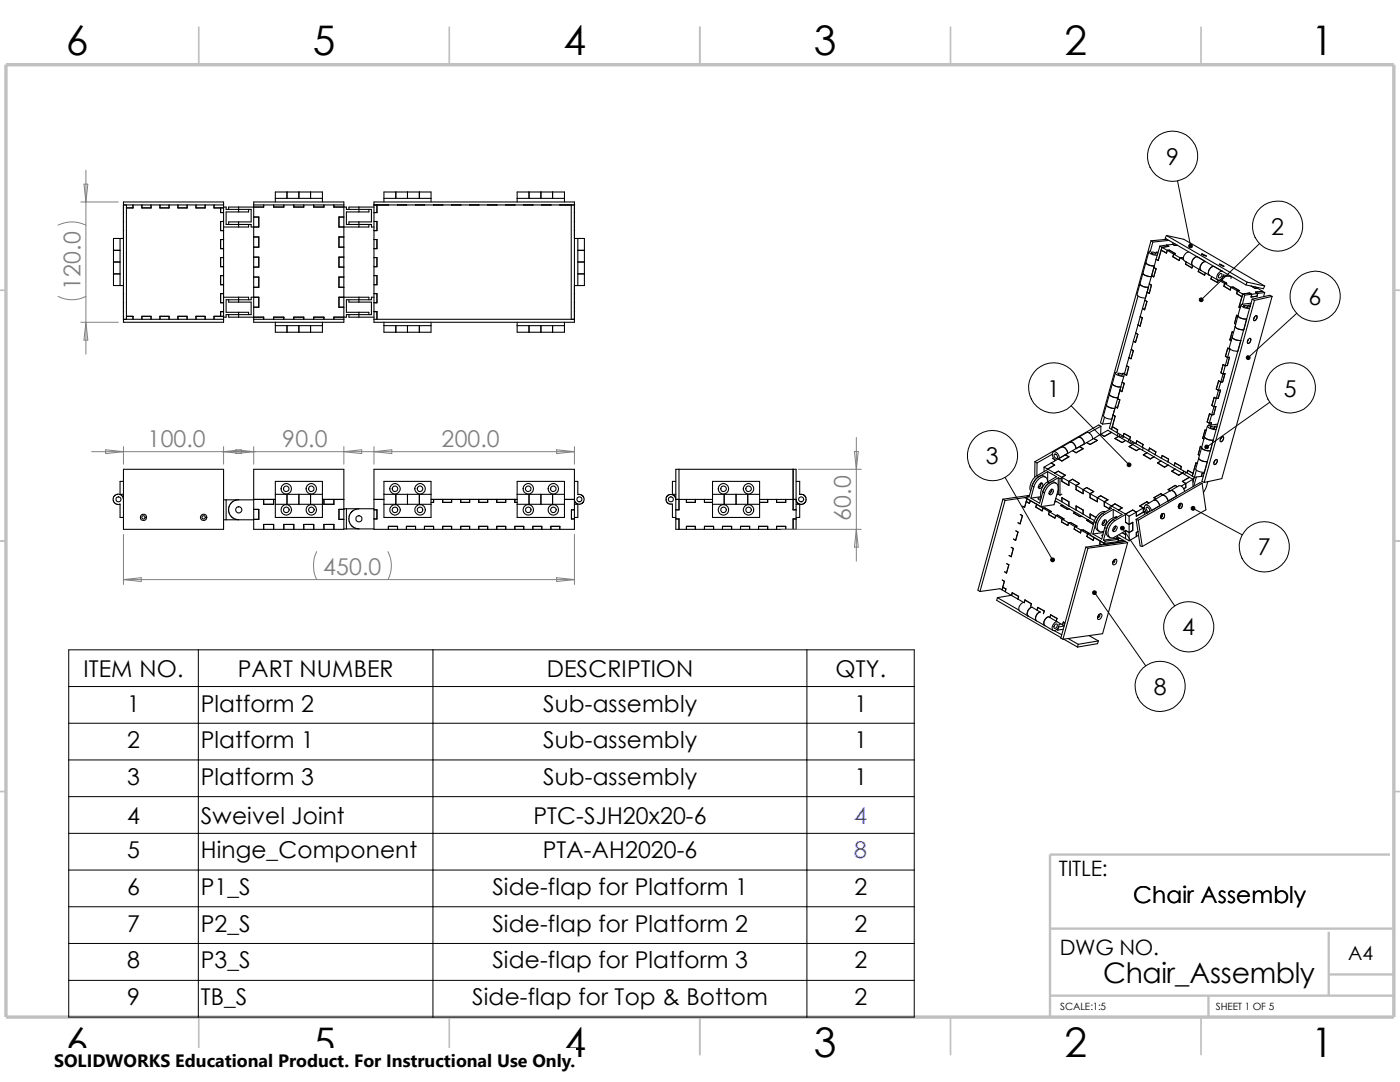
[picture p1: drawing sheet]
<svg xmlns="http://www.w3.org/2000/svg" width="279mm" height="216mm" viewBox="0 0 279 216" stroke-linecap="round" stroke-linejoin="round" font-family="sans-serif">
<g fill="none" stroke="#c0c0c0" stroke-width=".34">
<path d="M39.7 5.4v7.5M89.7 5.4v7.5M139.7 5.4v7.5M189.7 5.4v7.5M239.7 5.4v7.5M-.1 57.9h1.3M278.2 57.9h1.2M-.1 107.9h1.3M278.2 107.9h1.2M-.1 157.9h1.3M278.2 157.9h1.2M39.7 202.9v7.5"/>
<path d="M89.7 202.9v7.5M139.7 202.9v7.5M189.7 202.9v7.5M239.7 202.9v7.5"/>
</g>
<path d="M277.4 170.5h-67.9v32.4M209.5 198.7h68.7M209.5 185.3h68.4M241.2 198.7v4.2M265.2 194.4h13M265.2 185.9v12.8" fill="none" stroke="#c0c0c0" stroke-width=".47"/>
<path d="M1.2 12.9h277v190h-277z" fill="none" stroke="#c0c0c0" stroke-width=".68" stroke-linecap="butt"/>
<g fill="none" stroke="#000" stroke-width=".21">
<path d="M54.9 39.6v.7M54.9 39.6h9.4M57.3 38.3v1.3zM59.6 38.3v1.3zM62 38.3v1.3zM64.3 39.6v-1.3h-9.4v1.3M64.3 39.6v.7M76.6 39.6v.7M76.6 39.6h9.4M79 38.3v1.3zM81.3 38.3v1.3zM83.7 38.3v1.3z"/>
<path d="M86 39.6v.7M86 39.6v-1.3h-9.4v1.3M103.2 39.6v.7M103.2 39.6h9.4M105.6 38.3v1.3zM107.9 38.3v1.3zM110.3 38.3v1.3zM112.6 39.6v-1.3h-9.4v1.3M112.6 39.6v.7M22.6 50h1.4zM22.6 54.7h1.4zM22.6 52.3h1.4z"/>
<path d="M24 47.6h-1.4v9.4h1.4M24 47.6v9.4M24 57h.6M24 47.6h.6M24.6 40.3h20v24h-20zM24.6 40.9h20M24.6 58.6h.1M24.6 46h.1M24.6 44.2h.1M24.6 42.4h.1M24.6 41.5h.1M25.2 40.9v22.8"/>
<path d="M26.5 40.9v.6h-1.3M28.3 40.9v.6h1.8v-.6M31.9 40.9v.6h1.8v-.6M35.5 40.9v.6h1.8v-.6M39.1 40.9v.6h1.8v-.6M42.7 40.9v.6h1.9M44 41.5v.9h.6M44.6 41.3h.5v.5h5v2.5h-2.5M44.6 45.3h3M44.6 59.3h3M44.6 44.2h-.6v1.8h.6M44.6 47.8h-.6v1.8h.6"/>
<path d="M44.6 51.4h-.6v1.8h.6M44.6 55h-.6v1.8h.6M44.6 58.6h-.6v1.8h.6M45.6 59.8v.5h2M47.6 59.3h2v.5M47.6 41.3h-2v.5M47.6 42.3h-2.5v2.5h5v.5h1.5v-2h-1M47.6 41.3v1M47.6 44.3v1M47.6 59.3v1M47.6 44.3h-2v.5M49.6 41.8v.5h-2"/>
<path d="M49.6 44.8v.5h-2M50.6 40.3h18v24h-18zM50.6 47.3h1v2h-1M50.6 51.3h1v2h-1M50.6 55.3h1v2h-1M50.6 40.9h18M52.6 40.9v.4h-5M54.6 40.9v.4h2v-.4M58.6 40.9v.4h2v-.4M62.6 40.9v.4h2v-.4M66.6 40.9v.4h2.5v.5h5v2.5h-2.5M68.6 43.3h-1v2h4"/>
<path d="M68.6 47.3h-1v2h1M68.6 51.3h-1v2h1M68.6 55.3h-1v2h1M69.6 59.8v.5h2M71.6 59.3h2v.5M71.6 42.3h-2.5v2.5h5v.5h.5M71.6 59.3h-4v2h1M71.6 41.3h3M71.6 41.3v1M71.6 44.3v1M71.6 59.3v1M71.6 41.3h-2v.5"/>
<path d="M71.6 44.3h-2v.5M73.6 41.8v.5h-2M73.6 44.8v.5h-2M74.6 40.3h40v24h-40zM74.6 59.3h-.5v.5h-5v2.5h2.5M74.6 44.2h.6v1.8h-.6M74.6 47.8h.6v1.8h-.6M74.6 51.4h.6v1.8h-.6M74.6 55h.6v1.8h-.6M74.6 58.6h.6v1.8h-.6M74.6 40.9h40.1M75.2 40.9v1.5h-.6"/>
<path d="M114 40.9v22.8M114.6 57h.7M114.6 47.6h.7M114.6 58.6h.1M114.6 46h.1M114.6 44.2h.1M114.6 42.4h.1M115.3 52.3h1.3zM115.3 47.6v9.4M115.3 50h1.3zM115.3 47.6h1.3v9.4h-1.3M115.3 54.7h1.3z"/>
<path d="M227.1 59.1l-4.2 15.2-.3 .2a1.99 1.99 0 0 0 1.7 .6M227.5 56.6a1.79 1.79 0 0 0 1.7 .7M227.5 56.6a1.73 1.73 0 0 0 1.7 .7M227.5 56.6l-.6 2.2a1.79 1.79 0 0 0 1.7 .7l.6-2.2M228.1 54.5a1.99 1.99 0 0 0 1.7 .7M228.1 54.5a1.79 1.79 0 0 0 1.7 .7M228.1 54.5l-.6 2.1M228.5 59.9l.4 .3-.5 1.6-.4-.2M228.5 59.9l-1 3.3M228.7 52.4a1.58 1.58 0 0 0 1.7 .6M228.7 52.4a1.62 1.62 0 0 0 1.7 .6M228.7 52.4l-.6 2.1"/>
<path d="M228.9 58.3l-.4 1.6M229.3 50.2l-.6 2.2M229.4 56.6l.4 .3-.4 1.6-.5-.2M229.4 56.6l-.5 1.7M229.7 48l.4 .3M229.7 48l-10.1 36.4 .4 .2M229.8 50.3a.7 .7 0 0 1 .9 .4 .67 .67 0 0 1-.9-.4zM229.8 55l-.4 1.6M230.1 48.3l-.5 1.8-.3 .1a1.59 1.59 0 0 0 1.7 .7M230.3 53.4l.4 .2-.4 1.6-.5-.2M230.3 53.4l-.5 1.6M230.4 53l-.6 2.2"/>
<path d="M230.7 51.7l.4 .3M230.7 51.7l-.4 1.7M231.1 50.3h-.4l.4 .2M231.5 49.1l.4 .3M231.5 49.1l-.8 2.6M231.7 49.9l1.1 .6 .2-.5M231.7 49.9l-.6 2.1M231.9 49.4l1.1 .6M231.9 49.4l-.2 .5M231.9 49.4l-.8 2.6M232.8 47l16.1 9.3M232.8 47l3.5 .8 16.1 9.3"/>
<path d="M232.8 47l-.3 .5 16.2 9.4M232.8 48.9l.5 .2-1.4 .3M232.8 48.9l-1.3 .2M232.9 47.8l-3.2 .2M233 50l.3-.1 1.3 .7-.4 .1M233 50l1.2 .7M233.3 48l-3.2 .3M234 48.8l-1.2 .1M234 48.8l.4 .2 .5-.1M234.1 48.5v.3M234.2 50.7l1.3 .7M234.2 50.7l-.1 .5 1.2 .8 .2-.6"/>
<path d="M234.5 48.7l-.5 .1M235.5 51.4l.7 .1M235.5 51.4l.7 .5M236.7 52.2l-.1 .5 1.3 .8 .1-.5M237.3 50.3a1.17 1.17 0 0 0-.9 1.8l1.6 .9M238 53l1.7 1M238.9 51.2a1.22 1.22 0 0 0-.9 1.8M238.9 51.2l1.7 1M238.9 51.2a1.2 1.2 0 0 0-.9 1.8M239.3 53.7l-.2 .5 1.3 .7 .1-.4M239.7 54l1.6 .9M239.8 50.7l1 .4z"/>
<path d="M240.6 52.2a1.22 1.22 0 0 0-.9 1.8M241.3 54.9l1.7 1M241.8 55.2l-.1 .5 1.3 .7 .1-.5M242.3 53.2l1.6 .9a1.16 1.16 0 0 0-.8 1.8l1.3 .7M242.3 53.2a1.19 1.19 0 0 0-1 1.7M242.3 53.2a1.17 1.17 0 0 0-1 1.7M243.3 52.7l1 .5zM243.5 54.7l.1-.1a.46 .46 0 0 1 .3 .5 .46 .46 0 0 1-.6 .4l-.1-.4zM243.5 55.8l1.3 .7-.4 .1M244.1 55.2h.1M244.1 55.2l-.2 .6M244.4 56.6l1.3 .7"/>
<path d="M244.4 56.6l-.1 .5 1.2 .8 .2-.6M245.5 55l-1.4 .2M245.7 57.3h.4l1.3 .7h-.5M245.7 57.3l1.2 .7M245.7 55.2l-1.5-.3-.2 .5-.7 .5M245.7 55.2h.1M245.7 55.2v.4M246.9 58l1.1 .7M246.9 58l-.1 .6 1.1 .6M247.9 59.2l-.6 2.1M248 58.7l1.4-.2 .4 .2M248 58.7l-.1 .5"/>
<path d="M248 58.7l.4 .2M248 58.7l-.7 2.6M248.4 58.9l-.5 1.8M248.7 56.9l3.4 .7 .3-.5M248.9 56.3l3.5 .8M248.9 56.3l-.2 .6M249.7 57.1l.8 .5 .4-.1M249.8 58.7l-1.4 .2M249.9 59.7l.5 .2M249.9 59.7l-10 36.4 .4 .2M250.4 59.9l-10.1 36.4M250.5 57.2l1.9 1.2"/>
<path d="M251 58.5l-1.2 .2M251 58.5l-.1 .6-1.2 .2 .1-.6M252 58.1l-1.4 .2 .4 .2M252.4 58.4l-1.4 .1M252.4 58.4l-.2 .8M253.9 59.1l-3.5 .8M253.9 59.1l-10.1 36.4-3.5 .8M253.9 59.1l-.5-.2-3.5 .8M24.6 63.7h20M24.6 63.1h.1M24.6 62.2h.1M24.6 60.4h.1"/>
<path d="M25.2 63.1h1.3v.6M28.3 63.7v-.6h1.8v.6M31.9 63.7v-.6h1.8v.6M35.5 63.7v-.6h1.8v.6M39.1 63.7v-.6h1.8v.6M44.6 62.2h-.6v.9M44.6 63.1h-1.9v.6M45.6 62.8v.5h2M47.6 62.3h2v.5M47.6 60.3h2.5v2.5h-5v.5h-.5M47.6 63.3h5v.4M47.6 62.3v1"/>
<path d="M50.6 61.3h1v-2h-1.5v.5h-5v2.5h2.5M50.6 63.7h18M54.6 63.7v-.4h2v.4M54.9 64.3v.7M54.9 65h9.4M54.9 65v1.3h9.4v-1.3M57.3 65v1.3zM58.6 63.7v-.4h2v.4M59.6 65v1.3zM62 65v1.3zM62.6 63.7v-.4h2v.4M64.3 64.3v.7"/>
<path d="M69.6 62.8v.5h2M71.6 60.3h2.5v2.5h-5v.5h-2.5v.4M71.6 62.3v1M71.6 63.3h3M71.6 62.3h2v.5M74.6 62.2h.6v1.5M74.6 63.7h40M76.6 64.3v.7M76.6 65h9.4M76.6 65v1.3h9.4v-1.3M79 65v1.3zM81.3 65v1.3z"/>
<path d="M83.7 65v1.3zM86 64.3v.7M103.2 64.3v.7M103.2 65h9.4M103.2 65v1.3h9.4v-1.3M105.6 65v1.3zM107.9 65v1.3zM110.3 65v1.3zM112.6 64.3v.7M114.6 62.2h.1M114.6 60.4h.1M221.4 78.7a1.79 1.79 0 0 0 1.7 .7"/>
<path d="M221.4 78.7l-1.2 4.2a1.58 1.58 0 0 0 1.7 .7l.7-2.4M221.4 78.7a1.99 1.99 0 0 0 1.7 .7M222 76.5a1.62 1.62 0 0 0 1.7 .7M222 76.5l-.6 2.2M222 76.5a1.79 1.79 0 0 0 1.7 .7M222.6 74.4l-.6 2.1M223.1 79.5l.4 .3-.5 1.6-.4-.2M223.1 79.5l-.5 1.7M223.1 74.5a.61 .61 0 0 1 .9 .3 .67 .67 0 0 1-.9-.3zM223.5 77.9l-.4 1.6M223.7 77.2l-.6 2.2M223.9 76.3l.5 .2-.5 1.6-.4-.2"/>
<path d="M223.9 76.3l-.4 1.6M224.4 74.6l-.5 1.7M224.5 74.5h-.5l.4 .2M224.8 73l.5 .2-.5 1.7-.4-.3M224.8 73l-.4 1.6M225.3 71.4l-.5 1.6M225.8 69.7l.4 .3-.5 1.6-.4-.2M225.8 69.7l-.5 1.7M226.2 68.1l-.4 1.6M226.7 66.5l.4 .2-.5 1.6-.4-.2M226.7 66.5l-.5 1.6M227.1 64.8l-.4 1.7"/>
<path d="M227.5 63.2l.5 .2-.5 1.7-.4-.3M227.5 63.2l-.4 1.6M242.7 79.5l-.4-.2-.4 1.6 .4 .3 .4-.1-.5 1.6-.4 .1M242.7 79.5l-.9 3.3M243.2 77.9h.4l-.5 1.6h-.4M243.2 77.9l-.5 1.6M243.6 76.2l-.4 1.7M243.6 76.2l-.4-.2-.5 1.6 .5 .3M244.1 74.6l.4-.1-.5 1.7h-.4M244.1 74.6l-.5 1.6M244.5 73l-.4 1.6M244.5 73l-.4-.3-.4 1.7 .4 .2"/>
<path d="M245 71.3l-.5 1.7M245 71.3h.4l-.5 1.6-.4 .1M245.4 69.7l-.4 1.6M245.4 69.7l-.4-.2-.4 1.6 .4 .2M245.4 69.6v.1M245.5 69.7h-.1M245.9 67.3a1.75 1.75 0 0 0 1.7 .6 2.25 2.25 0 0 1-1.7-.6zM246.2 66.3l-.3-.1-.5 1.6 .3 .2M246.5 65.2a1.86 1.86 0 0 0 1.7 .6M246.5 65.2l-1.2 4.2a1.72 1.72 0 0 0 1.8 .7l.5-2.2M246.5 65.2a1.76 1.76 0 0 0 1.7 .6M247.1 63a1.86 1.86 0 0 0 1.7 .7"/>
<path d="M247.1 63l-.6 2.2M247.1 63.1l-.3-.2-.4 1.7 .2 .1M247.1 63a1.87 1.87 0 0 0 1.7 .7M247.3 61.3l.2 .1M247.6 60.9l-.5 2.1M247.9 60.7l-.2 .1a1.54 1.54 0 0 0 1.7 .7M248.2 61a.73 .73 0 0 1 .9 .3 .67 .67 0 0 1-.9-.3zM248.8 63.7l-.6 2.1M249.1 67.7l-.1 .4zM249.2 67.7l.2-.2a.58 .58 0 0 1 .1 .6 .58 .58 0 0 1-.5 .4l-.1-.3zM249.4 67.5a.58 .58 0 0 1 .1 .6 .58 .58 0 0 1-.5 .4l-.1-.1M249.4 67.5l-.1 .1"/>
<path d="M249.4 61.1h.1M249.5 61.1h.1M249.6 60.8l-.6 .1 .5 .3M249.7 60.5l-1.8 .2M250.4 63.2l-.2 .3zM250.4 63.2l.3-.2a.58 .58 0 0 1 .1 .6 .58 .58 0 0 1-.6 .4v-.5zM250.6 63a.46 .46 0 0 1 .3 .5 .46 .46 0 0 1-.3 .4l-.4 .1v-.2M24 98.6h.6M24.6 93.6h20v12h-20zM24.6 96.1h-.6v2.6M24.6 99.5l-.3-.6-.6-.3-.8 .2-.3 .7v.4l.3 .5 .6 .3 .5-.1v2.7h.6M44.6 99.7h6"/>
<path d="M45.1 99.7v4M47.6 99.7l-.7 .1-.8 .6-.4 .6-.1 .7 .1 .7 .6 .8 .6 .4 .7 .1M50.6 93.6h18v12h-18zM50.6 99.7h4.3M52.6 99.7v.9h2v-.9M54.9 98.6h9.4M54.9 98.6v-2.5h9.4v2.5M54.9 98.6v2M57.3 98.6v2zM59.6 98.6v2zM62 98.6v2zM64.3 98.6v2"/>
<path d="M64.3 99.7h4.3M64.6 99.7v.9h2v-.9M74.6 93.6h40v12h-40zM74.6 99.7h2M76.6 98.6h9.4M76.6 98.6v-2.5h9.4v2.5M76.6 98.6v2M79 98.6v2zM81.3 98.6v2zM83.7 98.6v2zM86 99.7h17.2M86 98.6v2"/>
<path d="M86.5 99.7v.5h-.5M88.3 99.7v.5h1.8v-.5M91.9 99.7v.5h1.8v-.5M95.5 99.7v.5h1.8v-.5M99.1 99.7v.5h1.8v-.5M102.7 99.7v.5h.5M103.2 98.6h9.4M103.2 98.6v-2.5h9.4v2.5M103.2 98.6v2M105.6 98.6v2zM107.9 98.6v2zM110.3 98.6v2z"/>
<path d="M112.6 98.6v2M112.6 99.7h2M114.6 96.1h.7v2.6l.9 .1 .3 .4 .1 .5-.2 .5-.7 .4-.7-.1-.2-.3-.2-.5M134.2 98.6h.7M134.9 93.6h24v12h-24zM134.9 96.1h-.7v2.6M135.5 93.6v8.1h-.6M137 99.7v.5h1.8v-.5M140.6 99.7v.5h1.6M142.2 99.7h-7.3l-.1-.5-.3-.4-.3-.1h-.6l-.6 .4-.1 .8 .5 .6h.8M142.2 98.6h9.4M142.2 98.6v-2.5h9.4v2.5"/>
<path d="M142.2 98.6v2M144.5 98.6v2zM146.9 98.6v2zM149.2 98.6v2zM151.6 98.6v2M153.2 99.7v.5h-1.6M155 99.7v.5h1.8v-.5M158.3 93.6v8.1h.6M158.9 96.1h.7v2.6l.3-.1 .5 .2 .5 .6-.1 .6-.5 .6-.4 .1-.6-.2-.4-.5v-.3h-7.3M200.2 99.6l-5 18.2 .4 .2M200.2 99.6l.4 .3M200.6 99.9l-5 18.1"/>
<path d="M205 99.5l-.4-.2 .3-.1-4.3 .7M205 99.5l.6 .4M205 99.5h.1M205 99.5l-.2 .6M205 99.5l-.5 1.8M205 99l-.1 .4 2.8 1.7M205.4 98.8l-5.2 .8M205.4 98.9l-.4 .1M205.6 99.9l-.2 .6-.6-.4M205.6 99.9l1.3 .7M205.6 99.9h.1M206 96.9l-.6 2.3-.4-.2"/>
<path d="M206 96.9l.3 .3M206.3 97.2l-.6 2.2M206.5 92.1l.5 .3M206.5 92.1v3.1M207 92.4l-.1 2.5M207 94.9l.3 .2M207 94.9a2.75 2.75 0 0 0-1.3 3.1M207.3 95.1l-.5 .4-.8 1.4M207.5 96.6l.3-.2a.57 .57 0 0 1 .3 .6 .57 .57 0 0 1-.5 .5h-.2l-.2-.2zM207.7 96.4l-.1 .6-.4 .3 .4-.4zM207.8 99.4h-.5l-.2 .1 .5 .3M207.8 99.1l-2.1 .3"/>
<path d="M208.1 98.2l.3 .2M208.1 98.2l-.6 2.2-1.8-1M208.4 93.2l.7 .4M208.4 93.2v.9M208.4 98.4a2.64 2.64 0 0 1 2.1-2 1.14 1.14 0 0 1 .6 1.6l-.7 2.7-2.7 .4M208.4 98.4l-.7 2.7M208.7 95.2a1.23 1.23 0 0 0-1.9 .4l-.8 1.3M209.1 96.1l.3 .3M209.1 93.6l-2.1 1.3M209.1 94.1l1.8 1-1.8 1M209.1 94.1l-1.8 1M209.1 94.1v2"/>
<path d="M209.1 93.6l1.4 .8M209.1 96.1a.94 .94 0 0 0-.6-1 .94 .94 0 0 0-1.2 .4l-.5 .6-.5 1.1M209.1 96.1a2.75 2.75 0 0 0-1.3 3.1M209.4 96.4l-.7 .7-.6 1.1M209.7 97.7l.2-.1a.52 .52 0 0 1 .4 .5 .52 .52 0 0 1-.5 .5l-.2 .1-.3-.3zM209.8 92.4l-1.4 .8M209.8 92.4l.7 .4-1.4 .8M209.9 97.6l-.2 .6-.3 .3 .3-.2zM210 90.7l.2 .6 .5 .6M210 91.4l.5 .3M210.4 90.6a.53 .53 0 0 1 .5 .3 .53 .53 0 0 1 0 .6l-.5-.3zM210.5 91.7v.3"/>
<path d="M210.5 94.4v.1M210.5 94.4l1.4 .8M210.5 94.4l.7-.4 1.4 .8-.7 .4M210.5 91.7h.1M210.6 99.9l.3 .2M210.7 99.4l1.2 .7M210.8 96.4a1.23 1.23 0 0 0-1.9 .4l-.8 1.4M211.2 95.3l-1.8 1.1M211.2 95.3v3.3M211.2 98.6l-.3 .2M211.2 95.3l.3 .2M211.2 98.6l.3 .2"/>
<path d="M211.5 95.5v3.3M211.9 89.2a1.22 1.22 0 0 1 1.2 1.3M211.9 89.2l-1.7 1M211.9 89.2a1.09 1.09 0 0 1 1.2 1.3M211.9 95.3l-.4 .2M211.9 98.6l-.4 .2M211.9 95.2v.9l1.4 .8v-.8M211.9 95.2l1.4 .9M212.6 90.8l-2.8 1.6M212.6 90.8l.7 .3-1.4 .9-.7-.4M213.1 90.5l-1.7 .9a1.11 1.11 0 0 0-1.3-1.2l-.1 .4-3 1.8M213.3 96.1l1.5 .8"/>
<path d="M213.3 96.1l.7-.5 1.4 .9-.6 .4M213.5 88.3a1.13 1.13 0 0 1 1.3 1.2M213.5 88.3l-1.6 .9M213.5 88.3a1.21 1.21 0 0 1 1.3 1.2M214 89.9l-1.4 .9M214.8 96.9v.8l1.4 .8v-.8M214.8 96.9l1.4 .8M215.2 87.3a1.13 1.13 0 0 1 1.2 1.3M215.2 87.3l1.7-1a1.22 1.22 0 0 1 1.2 1.3M215.2 87.3l-1.7 1M215.2 87.3a1.21 1.21 0 0 1 1.2 1.3M215.4 89.1l.8 .4-1.4 .8-.8-.4"/>
<path d="M215.4 89.1l-1.4 .8M216.2 97.7l1.4 .8M216.2 97.7l.7-.4 1.4 .8-.7 .4M216.4 88.6l-1.6 .9M216.9 88.3l-1.5 .8M217.6 98.5v.8l1.4 .8v-.8M217.6 98.5l1.4 .8M218.3 87.5l-1.4 .8M218.3 87.5l.7 .4-1.4 .8-.7-.4M219 99.3l1.4 .8M219 99.3l.7-.4 1.4 .8-.7 .4M219.7 86.7l-1.4 .8"/>
<path d="M219.7 85l-.4-.2-12.8 7.3M219.7 85l-2.4 1.4M219.7 85v1.7M220.4 83.2l-.4 1.4M220.8 80.8a1.79 1.79 0 0 0 1.7 .7 1.99 1.99 0 0 1-1.7-.7zM221.7 84.5l-1.7 .1M221.8 86.3l-1.4 .8-.7-.4M221.8 86.3l2.8 1.6M221.8 86.3l-.7-.4-1.4 .8M222 85.1l1.1 .7-.2 .5M222.5 83.1l-.4-.3-.7 2.6 1.5 .9M222.5 83.1l-.5 2"/>
<path d="M222.5 83.1l-.7 2.6 .2-.6M222.9 86.3l2.5 1.5M223.1 86.4l-.1 .6M223.2 87.1l-.7 .4 1.4 .8 .7-.4M223.5 86.7l-.1 .5M224 87l-.5 .2M224.2 87l.1-.5 1.3 .7-.2 .6M224.4 87.2l-.5 .3M224.6 87.9l1.5 .8M225.3 87.7l-.2 .5M225.4 87.8l1.3 .7M225.6 87.9l-.1 .5"/>
<path d="M226.1 88.7l-.8 .4 1.5 .8 .7-.4M226.1 88.7l1.4 .8M226.1 88.2l-.5 .3M226.5 88.4l-.5 .2M226.7 88.5l.2-.5 1.2 .7-.1 .5M226.7 88.5l2.5 1.5M227.5 89.5l1.4 .8M228.1 89.3l-.1 .5M228.9 90.3l-.7 .5 1.4 .8 .7-.5M228.9 90.3l1.4 .8M229.2 90l.2-.6 1.3 .8-.2 .5M229.2 90l1.3 .7"/>
<path d="M230.3 99.8a1.1 1.1 0 0 1 1.1 1.1 1.14 1.14 0 0 0-1.1-1.1zM230.3 91.1l1.4 .9M230.5 90.7l1.3 .7M231.7 92l-.7 .4 1.4 .8 .7-.4M231.7 92l1.4 .8M231.8 91.4l.1-.5 1.3 .7-.1 .6M231.8 91.4l1.3 .8M231.9 98.8a1.17 1.17 0 0 1 1.2 1.2M231.9 98.8l-3.3 2M231.9 98.8a1.19 1.19 0 0 1 1.2 1.2M232.1 98.8l-.4-.3-1.4 .8 .4 .3M233.1 92.2l1.3 .7"/>
<path d="M233.1 92.8l1.4 .8M233.6 97.9l1.6-1a1.14 1.14 0 0 1 1.2 1.1M233.6 97.9l-1.7 .9M233.6 97.9a1.1 1.1 0 0 1 1.2 1.1M233.6 97.9a1.07 1.07 0 0 1 1.2 1.1M234.4 92.9l.1-.5 1.3 .7-.2 .5M234.4 92.9l2.5 1.5M234.5 93.6l-.7 .4 1.4 .8 .8-.4M234.5 93.6l1.5 .8M234.8 99l-1.7 1M234.9 97.1l-.4-.2-1.4 .8 .5 .2M236 94.4l1.4 .8"/>
<path d="M236.2 94.2l-.3 .2M236.2 94l-.1 .5M236.6 94.2l-.2 .5M236.6 96.5l-.8 .5M236.6 96.5v.8l-.4 .2M236.9 94.4l.1-.5 1.1 .5M236.9 94.4l1.5 .8M237.4 95.2l-1.4 .9 .6 .4M237.4 95.2l.7 .4M238.1 95.6l-1.5 .9M238.1 95.6v1.5M238.2 95.9l-.1 .1"/>
<path d="M238.3 95.4l-.3 .2M238.3 95.2l-.2 1M238.7 92.4l-.7 2.6 .1-.6M238.7 92.4l.2 .1M238.7 92.4l-.6 2M238.8 95.2l-.5 1.8M238.8 93.8l-.4 1.4M239.2 91.4a1.81 1.81 0 0 0 1.8 .7 1.92 1.92 0 0 1-1.8-.7zM239.2 91.4l-.6 2.2a1.72 1.72 0 0 0 1.8 .6M239.8 95l-1.4 .2M239.8 89.3l-.6 2.1M239.8 89.2l-.2-.1-.5 1.6 .3 .1"/>
<path d="M239.8 89.3a1.75 1.75 0 0 0 1.8 .7M239.8 89.3a1.72 1.72 0 0 0 1.8 .7M239.9 96.4l-.4-.1-12.8 7.3M239.9 96.4l-12.7 7.4M239.9 96.4l.8 5.3-12.7 7.4M240.2 95h-.4M240.3 94.4l-.4 .1-.1 .5M240.4 87.2a1.86 1.86 0 0 0 1.7 .6M240.4 87.2a1.87 1.87 0 0 0 1.7 .6M240.4 87.2l-.6 2.1M240.7 85.9l-.2-.1-.5 1.7 .3 .1M241 85l-.6 2.2"/>
<path d="M241 96.1l-.3 1.3-.5 .9M241.3 84.9l-.3 .1a1.73 1.73 0 0 0 1.7 .7M241.3 84.4h.5l-.2 .4M241.3 84.4v.5M241.5 85.1a.73 .73 0 0 1 .9 .4 .67 .67 0 0 1-.9-.4zM241.8 82.8l-.5 1.6M241.8 82.8l-.4-.3-.5 1.7 .4 .2M242.1 87.8l-.5 2.2M242.4 91.9l-.1 .3zM242.5 91.9l.2-.2a.58 .58 0 0 1 .1 .6 .58 .58 0 0 1-.5 .4v-.5zM242.7 91.7h.1M242.7 91.7a.58 .58 0 0 1 .1 .6 .58 .58 0 0 1-.5 .4l-.1-.2"/>
<path d="M242.8 85.3h.1M242.8 85.3h-.1M242.9 85l-.5 .1 .4 .2M243 84.6l-1.7 .3M243.7 87.4l-.2 .3zM243.9 87.2l.1-.1a.58 .58 0 0 1 .1 .7 .58 .58 0 0 1-.6 .3v-.4zM243.9 87.2h.2a.61 .61 0 0 1-.6 .9v-.1M44.6 103.7h6M50.6 101.6h1v2h-1M52.6 105.6v-1h2v1M54.9 100.6h9.4M54.9 100.6v2.7h9.4v-2.7"/>
<path d="M56.6 105.6v-1h2v1M60.6 105.6v-1h2v1M64.6 105.6v-1h2v1M68.6 101.5h6M68.6 105.5h6M68.6 101.6h-1v2h1M69.1 101.5v4M71.6 101.5l-.7 .1-.8 .6-.4 .6-.1 .7 .1 .7 .6 .8 .6 .4 .7 .1M74.6 101.7h.6v1.8h-.6M76.6 100.6h9.4M76.6 100.6v2.7h9.4v-2.7M77.5 105.6v-.6h1.8v.6"/>
<path d="M81.1 105.6v-.6h1.8v.6M84.7 105.6v-.6h1.8v.6M88.3 105.6v-.6h1.8v.6M91.9 105.6v-.6h1.8v.6M95.5 105.6v-.6h1.8v.6M99.1 105.6v-.6h1.8v.6M102.7 105.6v-.6h1.8v.6M103.2 100.6h9.4M103.2 100.6v2.7h9.4v-2.7M106.3 105.6v-.6h1.8v.6M109.9 105.6v-.6h1.8v.6M114.6 100.6h.7"/>
<path d="M114.6 101.7h-.6v1.8h.6M115.3 100.6v2.7h-.7M134.2 100.6v2.7h.7M134.9 103.5h.6v2.1M137 105.6v-.6h1.8v.6M140.6 105.6v-.6h1.8v.6M142.2 100.6h9.4M142.2 100.6v2.7h9.4v-2.7M144.2 105.6v-.6h1.8v.6M147.8 105.6v-.6h1.8v.6M151.4 105.6v-.6h1.8v.6M155 105.6v-.6h1.8v.6"/>
<path d="M158.9 100.6h.7M158.9 103.5h-.6v2.1M159.6 100.6v2.7h-.7M199.1 119.3l4.3 2.5M199.1 119.3l-.2 .5 12.8 7.4M200 117.7l-.4-.2-4 .5M200 117.7l1.9 1.1M200 115.7l.4 .3M200.1 117.2l.6 .3-.1 .6M200.1 117.2l-.1 .5M200.4 116l-.3 1.2M200.4 116l-.4 1.7"/>
<path d="M200.9 112.5l.4 .2-.4 1.6-.4-.2M201.8 109.2l.4 .2-.4 1.7-.4-.3M201.8 118.8l-2.7 .5M201.9 118.8l.1-.5 1.3 .7-.1 .5M201.9 118.8l1.3 .7M202.7 105.9l.5 .3-.5 1.6-.4-.2M203.2 119.5l1.1 .7a1.24 1.24 0 0 0-.8 1.8l1.7 .9M203.6 102.7l.4 .2-.4 1.6-.4-.2M204.1 101l.4 .3M204.8 100.1l-.3 1.2M206.9 100.6h.1M206.9 100.6l-.2 .6 1.3 .7 .2-.5"/>
<path d="M206.9 100.6l1.3 .8M208.2 101.4l1.2 .7M208.2 101.4l.3-.1 1.3 .8h-.4M209.4 102.1l-.1 .6 1.2 .7 .2-.5M209.4 102.1l1.3 .8M210.7 102.9l2.5 1.4M210.7 102.9l.4-.1 1.2 .7-.3 .1-.2 .5 1.3 .8 .1-.6M210.9 100.1h-.4M210.9 100.1l1.2 .7M211.9 100.1v-.8l1.4 .8v.9M211.9 100.1l1.4 .9M212.1 100.8l-.4 .1 1.3 .7h.4"/>
<path d="M212.1 100.8l2.6 1.5M213.2 104.3l1.3 .8M213.2 104.3h.5l1.2 .7-.4 .1M213.3 101l1.5 .8M214.5 105.1l2.5 1.4M214.5 105.1l-.1 .5 1.2 .7 .2-.5 .4-.1 1.3 .8h-.5M214.7 102.3l-.5 .1 1.3 .7 .4-.1M214.7 102.3l1.2 .7M214.8 101.8v-.8l1.4 .8v.8M214.8 101.8l1.4 .8M215.9 103l1.3 .8M216.2 102.6l1.4 .8"/>
<path d="M216.7 109.2l.4 .2M216.7 109.2l-5 18.1 .4 .3M217 106.5l-.1 .6 1.3 .7 .1-.5M217 106.5l1.3 .8M217.1 109.4l-5 18.2M217.2 103.8h-.4l1.4 .7M217.2 103.8l1.1 .6M217.6 103.4l.8 .5M218.3 107.3l1.3 .7M218.4 104.1l-.8 2.7 2.8 1.6M218.4 104.1l.3 .2M218.4 107.2l-.1 .1"/>
<path d="M218.7 104.3l-.6 2.3M218.7 103.3l-1.1-.7v.8M219.6 108l-.1 .5 .3 .2M219.6 108h.1M219.6 108l.7 .4M220 102.4l.4 .3M220 102.4a2.7 2.7 0 0 0-1.1 3.3l.5 .3M220 102.4l-.8 .9-.5 1M220.1 106.7l-.2 .1 .1 .2M220.2 107.8l.4 .2M220.2 106.3l-2.1 .3M220.3 108.4h.1"/>
<path d="M220.3 108.4l-.2 .3M220.3 103.8l.3-.1a.65 .65 0 0 1 .1 .8 .65 .65 0 0 1-.7 .3v-.6zM220.4 100.1v.9l1 .6M220.4 100.1l1.4 .9M220.4 102.7a2.65 2.65 0 0 0-1.2 3.2 .83 .83 0 0 0 1.1 .1M220.5 103.8l-.1 .4-.4 .4 .4-.5zM220.5 105.3l.4 .2M220.5 105.3l-.6 2.3-1.8-1M220.6 108l-.2 .4M220.6 102.1a2.31 2.31 0 0 0-2.2 2M220.9 105.5l-.7 2.3M221.4 101.2l.4 .2-1.8 1"/>
<path d="M221.4 101.2v.4M221.8 108.2l.2 .2-1.3 .2-.4-.2M221.8 101l-.4 .2M221.8 101l1.4 .8M221.8 101l.7-.5 1.4 .8-.7 .5M222.2 103.7l.3 .2M222.2 101.6l1.7 1.1-1.7 1M222.2 101.6l-1.8 1.1M222.2 101.6v1.7M222.2 103.7a2.65 2.65 0 0 0-1.2 3.2l.5 .4M222.2 103.7l-.6 .5-.7 1.3M222.2 111.9l.4-.3a.63 .63 0 0 1 .3 .7 .63 .63 0 0 1-.6 .4l-.3-.2z"/>
<path d="M222.3 111.8l-.2 .4zM222.3 111.7a.32 .32 0 0 1 .1 .4 .32 .32 0 0 1-.4 .2M222.4 105.1l.3-.2a.61 .61 0 0 1 .3 .7 .61 .61 0 0 1-.6 .5l-.3-.2zM222.5 103.9a2.7 2.7 0 0 0-1.1 3.2l.3 .2h.6l2.3-1.4M222.6 105l-.1 .5-.4 .4 .4-.4zM222.8 103.3a2.32 2.32 0 0 0-2.3 2M222.8 103.1v.2zM222.9 107.4l.3 .2M222.9 107.4l-2.7 .4M222.9 107.3l.3 .2 .4-.1M223 103.3l-.3-.2-.2 .2M223 107.1l.6 .3"/>
<path d="M223 106.9l-.1 .5M223.2 107.6l-2.6 .4M223.2 107.6l-.1 .5-2.7 .3M223.2 101.8l1.4 .8M223.2 101.8v.1M223.3 106.7l1.3 .8M223.6 107.4l.6 .4M224 106.3l.6 .4M224.2 107.8l-1.1 .1M224.2 107.8l.4 .2M224.6 108l.4 .3M224.6 108l-7.9 1.2"/>
<path d="M224.6 102.7l-2.1 1.2M224.6 108l-1.4 .2-.2-.1M224.6 102.6v1.6l.7 .4 .8-.4v1.6l-.8 .5-.7-.5v1.7M224.6 102.6l.7 .4M224.6 107.5l.7 .4M225 108.3l-7.9 1.1M225 108.3l-5 18.1-7.9 1.2M225.3 103v4.9M226.7 103.6l.5 .2M226.7 103.6l.8 5.3 .5 .2M226.8 102.2l-.7-.4-1.5 .8M226.8 102.2l-1.5 .8"/>
<path d="M226.8 107.1l-1.5 .8M227.1 106l-.3 .3v.8M227.2 103.8l.8 5.3M227.2 106.8l-.4 .3M228.2 101.3v.9l-1.4 .8v-.8M228.2 101.3l-1.4 .9M228.4 102.1l.5 .2M228.4 102.1v.6M228.4 101.2l-.2 .1M228.6 101.9l-.2 .2M228.7 101.3h.1a.51 .51 0 0 1 .5 .2 .51 .51 0 0 1 0 .6l-.4-.2zM229.3 100.4l-.4-.3-1.4 .9 .7 .3"/>
<path d="M231.4 100.9l-1.6 1a1.11 1.11 0 0 0-1.2-1.1 1.17 1.17 0 0 0 .4 1.6M231.8 102.7l.4-.3 .2 .4M231.8 102.7l-.1 .1M231.9 102.6l-.3 .6M231.9 102.6l.3-.2a.56 .56 0 0 1 .2 .7 .56 .56 0 0 1-.7 .4l-.1-.6zM232 102.5v.4l-.3 .4 .2-.3zM232.4 102.8a.46 .46 0 0 1-.1 .6 .46 .46 0 0 1-.7-.1l.1-.2M235.4 100.6l.3-.2 .3 .3M235.4 100.7l-.2 .1M235.4 100.5a.44 .44 0 0 1 .6 .2 .44 .44 0 0 1-.2 .6l-.1 .1a.47 .47 0 0 1-.6-.3 .47 .47 0 0 1 .3-.6zM235.4 100.5l-.2 .7M235.4 100.6l-.2 .5"/>
<path d="M235.5 100.5v.5l-.3 .3 .3-.3zM236 100.7l-.2 .6a.32 .32 0 0 1-.4 .2 .32 .32 0 0 1-.2-.5M204.4 120.3l.2-.6 1.2 .8-.1 .5M205.2 122.9l1.6 1M206 121.2a1.23 1.23 0 0 0-.8 1.7M206 121.2l1.6 .9M206 121.2a1.26 1.26 0 0 0-.8 1.7M206.8 123.9l1.7 .9M207 121.8l.1-.6 1.3 .7-.2 .6M207.6 122.1a1.27 1.27 0 0 0-.8 1.8M207.6 122.1a1.21 1.21 0 0 0-.8 1.8M208.5 124.8l1.7 1"/>
<path d="M209.3 123.1a1.24 1.24 0 0 0-.8 1.7M209.3 123.1l1.6 .9a1.15 1.15 0 0 0-.7 1.8 1.23 1.23 0 0 0 1.2-1.2l.4-.1M209.3 123.1a1.2 1.2 0 0 0-.8 1.7M209.5 123.2l.2-.5 1.2 .7-.1 .6M210.4 125.9l1.5 .8M210.5 124.6l.3-.1a.47 .47 0 0 1 .1 .6 .47 .47 0 0 1-.5 .2zM210.9 125.6l.2 .1M210.9 124l1.1 .7M211.2 125.1h.1M211.3 125.1l-.2 .6M212 124.7l.4 .2M212.2 125.6l-1.1 .1"/>
<path d="M212.3 127.6l2.8 1.5M212.3 124.9l-1 .2M212.5 124.3l-.3-.2-.2 .6M213.2 127.4l2 1.2M215.2 128.6l-.1 .5M217.3 126.8l1.9 1.1M219.2 127.9l-.2 .5-3.9 .7M219.2 127.9l-4 .7M219.3 122.7l-.2 .4zM219.3 122.6l.3-.1a.61 .61 0 0 1 .3 .7 .61 .61 0 0 1-.6 .4l-.2-.1-.1-.3zM219.3 122.6a.31 .31 0 0 1 .2 .4 .31 .31 0 0 1-.5 .1"/>
<circle cx="23.6" cy="99.6" r=".5"/>
<circle cx="57.1" cy="97.5" r="1.04"/>
<circle cx="57.1" cy="97.5" r=".53"/>
<circle cx="62.1" cy="97.5" r="1.04"/>
<circle cx="62.1" cy="97.5" r=".53"/>
<circle cx="78.8" cy="97.5" r=".54"/>
<circle cx="78.8" cy="97.5" r="1.02"/>
<circle cx="83.8" cy="97.5" r=".54"/>
<circle cx="83.8" cy="97.5" r="1.04"/>
<circle cx="105.4" cy="97.5" r=".54"/>
<circle cx="105.4" cy="97.5" r="1.04"/>
<circle cx="110.4" cy="97.5" r="1.04"/>
<circle cx="110.4" cy="97.5" r=".53"/>
<circle cx="115.6" cy="99.6" r=".5"/>
<circle cx="133.9" cy="99.6" r=".5"/>
<circle cx="144.4" cy="97.5" r="1.04"/>
<circle cx="144.4" cy="97.5" r=".54"/>
<circle cx="149.4" cy="97.5" r="1.04"/>
<circle cx="149.4" cy="97.5" r=".54"/>
<circle cx="159.9" cy="99.6" r=".5"/>
<circle cx="28.6" cy="103.2" r=".64"/>
<circle cx="28.6" cy="103.2" r=".33"/>
<circle cx="40.6" cy="103.2" r=".34"/>
<circle cx="40.6" cy="103.2" r=".64"/>
<circle cx="47.6" cy="101.7" r=".6"/>
<circle cx="57.1" cy="101.7" r="1.04"/>
<circle cx="57.1" cy="101.7" r=".56"/>
<circle cx="62.1" cy="101.7" r="1.04"/>
<circle cx="62.1" cy="101.7" r=".56"/>
<circle cx="71.6" cy="103.5" r=".63"/>
<circle cx="78.8" cy="101.8" r=".55"/>
<circle cx="78.8" cy="101.7" r="1.04"/>
<circle cx="83.8" cy="101.8" r=".55"/>
<circle cx="83.8" cy="101.7" r="1.04"/>
<circle cx="105.4" cy="101.7" r=".54"/>
<circle cx="105.4" cy="101.7" r="1.04"/>
<circle cx="110.4" cy="101.7" r="1.04"/>
<circle cx="110.4" cy="101.7" r=".56"/>
<circle cx="144.4" cy="101.7" r="1.04"/>
<circle cx="144.4" cy="101.7" r=".56"/>
<circle cx="149.4" cy="101.7" r="1.02"/>
<circle cx="149.4" cy="101.7" r=".56"/>
</g>
<g fill="none" stroke="#000" stroke-width=".2">
<path d="M235 36.1l2.6 13M251.4 48.6l-11.7 11.2M258.8 62.5l-9.7 8.9M200.6 95.2l9.5 16.5M213.8 81l11.5 11.8M253.4 80.3l-12.6 8.9M218.4 118.2l10.2 14.6M224 105.4l10.4 15.5M238.1 101.4l9.8 5.3M13.7 129.7h168.8v73.2h-168.8zM13.7 137h168.8M39.6 129.7v73.2"/>
<path d="M86.4 129.7v73.2M161 129.7v73.2M13.7 144.3h168.8M13.7 151.6h168.8M13.7 159h168.8M13.7 166.3h168.8M13.7 173.6h168.8M13.7 180.9h168.8M13.7 188.3h168.8M13.7 195.6h168.8"/>
<circle cx="234" cy="31.2" r="5"/>
<circle cx="255" cy="45.1" r="5"/>
<circle cx="262.5" cy="59.1" r="5"/>
<circle cx="210.3" cy="77.4" r="5"/>
<circle cx="257.5" cy="77.4" r="5"/>
<circle cx="198.1" cy="90.9" r="5"/>
<circle cx="252.3" cy="109.1" r="5"/>
<circle cx="231.5" cy="137" r="5"/>
<circle cx="237.2" cy="125.1" r="5"/>
</g>
<g fill="none" stroke="#808080" stroke-width=".2">
<path d="M16.8 36.7h.7l-.4 3.6zM17.1 34v36.7M11.6 59.1a6 6 0 0 0 5.5 0M11.6 44.9a6.4 6.4 0 0 1 5.5 0M16.1 40.3h7.5M16.1 64.3h7.5M17.1 64.3l.4 3.6h-.7zM18.3 90.1h96.3M21.1 89.7l3.5 .4-3.5 .4zM24.6 89.1v3.5M44.6 89.1v3.5M44.6 90.1l3.6-.4v.8z"/>
<path d="M47.1 89.7l3.5 .4-3.5 .4zM50.6 89.1v3.5M68.6 90.1l3.6-.4v.8zM68.6 89.1v3.5M74.6 89.1v3.5M74.6 90.1l3.6-.4v.8zM111.1 89.7l3.5 .4-3.5 .4zM114.6 89.1v3.5M159.3 93.6h12.6M170.5 90.1h.8l-.4 3.5zM170.9 87.3v24.7M24.6 106.6v10"/>
<path d="M24.6 115.7h90M24.6 115.7l3.6-.4v.7zM63.2 110.1a6.5 6.5 0 0 0 0 5.6M77.4 110.1a6.1 6.1 0 0 1 0 5.6M111.1 115.3l3.5 .4-3.5 .3zM114.6 106.6v10M156 105.6h15.9M170.9 105.6l.4 3.6h-.8z"/>
</g>
<g fill="#000" stroke="#000" stroke-width=".2">
<circle cx="237.6" cy="49.1" r=".37"/>
<circle cx="239.7" cy="59.8" r=".38"/>
<circle cx="249.1" cy="71.4" r=".38"/>
<circle cx="225.3" cy="92.8" r=".37"/>
<circle cx="240.8" cy="89.2" r=".38"/>
<circle cx="210.1" cy="111.7" r=".39"/>
<circle cx="218.4" cy="118.2" r=".38"/>
<circle cx="224" cy="105.4" r=".38"/>
<circle cx="238.1" cy="101.4" r=".39"/>
</g>
<path d="M10.8 209.2h104.1v6.7h-104.1z" fill="#fff"/>
<g font-size="8.1">
<text x="13.2" y="10.9">6</text>
<text x="62.4" y="10.9">5</text>
<text x="112.4" y="10.9">4</text>
<text x="162.4" y="10.9">3</text>
<text x="212.4" y="10.9">2</text>
<text x="261.7" y="10.9">1</text>
<text x="13.2" y="210.9">6</text>
<text x="62.4" y="210.9">5</text>
<text x="112.4" y="210.9">4</text>
<text x="162.4" y="210.9">3</text>
<text x="212.4" y="210.9">2</text>
<text x="261.7" y="210.9">1</text>
</g>
<text font-size="5.6" x="220.2" y="196.2">Chair_Assembly</text>
<g font-size="4.6">
<text x="232.7" y="32.9">9</text>
<text x="253.7" y="46.9">2</text>
<text x="261.2" y="60.8">6</text>
<text x="209" y="79.1">1</text>
<text x="256.2" y="79.1">5</text>
<text x="196.8" y="92.6">3</text>
<text x="251" y="110.8">7</text>
<text x="235.9" y="126.8">4</text>
<text x="16.7" y="135.1">ITEM NO.</text>
<text x="47.4" y="135.1">PART NUMBER</text>
<text x="109.1" y="135.1">DESCRIPTION</text>
<text x="166.7" y="135.1">QTY.</text>
<text x="25.4" y="142">1</text>
<text x="40.1" y="142">Platform 2</text>
<text x="108.4" y="142">Sub-assembly</text>
<text x="170.5" y="142">1</text>
<text x="230.3" y="138.7">8</text>
<text x="25.4" y="149.3">2</text>
<text x="40.1" y="149.3">Platform 1</text>
<text x="108.4" y="149.3">Sub-assembly</text>
<text x="170.5" y="149.3">1</text>
<text x="25.4" y="156.6">3</text>
<text x="40.1" y="156.6">Platform 3</text>
<text x="108.4" y="156.6">Sub-assembly</text>
<text x="170.5" y="156.6">1</text>
<text x="25.4" y="164.4">4</text>
<text x="40.1" y="164.4">Sweivel Joint</text>
<text x="106.5" y="164.4">PTC-SJH20x20-6</text>
<text x="25.4" y="171.3">5</text>
<text x="40.1" y="171.3">Hinge_Component</text>
<text x="108.3" y="171.3">PTA-AH2020-6</text>
<text x="25.4" y="178.6">6</text>
<text x="40.1" y="178.6">P1_S</text>
<text x="98.3" y="178.6">Side-flap for Platform 1</text>
<text x="170.5" y="178.6">2</text>
<text x="25.4" y="185.9">7</text>
<text x="40.1" y="185.9">P2_S</text>
<text x="98.3" y="185.9">Side-flap for Platform 2</text>
<text x="170.5" y="185.9">2</text>
<text x="226.1" y="180.3">Chair Assembly</text>
<text x="25.4" y="193.3">8</text>
<text x="40.1" y="193.3">P3_S</text>
<text x="98.3" y="193.3">Side-flap for Platform 3</text>
<text x="170.5" y="193.3">2</text>
<text x="25.4" y="200.6">9</text>
<text x="40.1" y="200.6">TB_S</text>
<text x="94.3" y="200.6">Side-flap for Top &amp; Bottom</text>
<text x="170.5" y="200.6">2</text>
</g>
<g font-size="4.6" fill="#808080">
<text x="16" y="57.8" transform="rotate(-90 16 57.8)">120.0</text>
<text x="29.4" y="89.2">100.0</text>
<text x="56.3" y="89.2">90.0</text>
<text x="88.1" y="89.2">200.0</text>
<text x="169.8" y="104" transform="rotate(-90 169.8 104)">60.0</text>
<text x="64.5" y="114.7">450.0</text>
</g>
<g font-size="4.6" fill="#00f">
<text x="170.5" y="164.4">4</text>
<text x="170.5" y="171.3">8</text>
</g>
<g font-size="4.2">
<text x="211.3" y="174.9">TITLE:</text>
<text x="211.5" y="190.5">DWG NO.</text>
</g>
<text font-size="3.9" x="269.1" y="191.5">A4</text>
<text font-size="3.6" x="10.8" y="213">SOLIDWORKS Educational Product. For Instructional Use Only.</text>
<g font-size="2">
<text x="211.6" y="201.6">SCALE:1:5</text>
<text x="242.7" y="201.6">SHEET 1 OF 5</text>
</g>
</svg>
